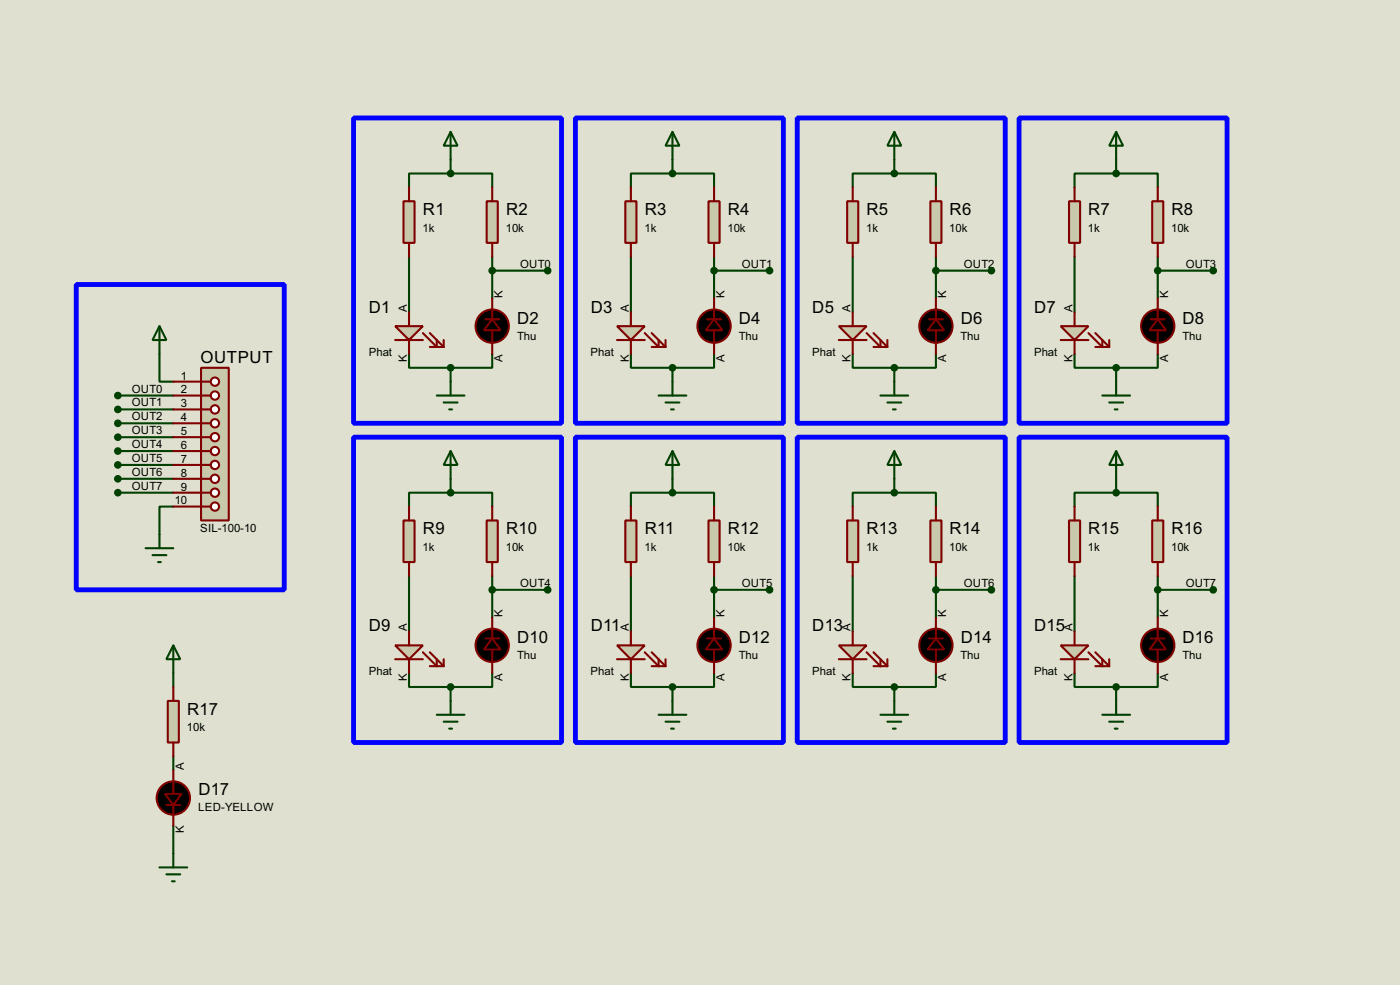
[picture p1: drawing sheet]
<svg xmlns="http://www.w3.org/2000/svg" width="256mm" height="180mm" viewBox="0 0 256 180" stroke-linecap="round" stroke-linejoin="round" font-family="sans-serif">
<path d="M0 0h256.5v180.3h-256.5z" fill="#e0e0d0"/>
<g fill="none" stroke="#004000" stroke-width=".38">
<path d="M82.5 31.7h-7.6v2.6M82.5 31.7h7.7v2.6M82.5 29.2v2.5M123.2 31.7h-7.6v2.6M123.2 31.7h7.6v2.6M123.2 29.2v2.5M163.8 31.7h-7.6v2.6M163.8 31.7h7.6v2.6M163.8 29.2v2.5M204.5 31.7h-7.7v2.6M204.5 31.7h7.6v2.6M204.5 29.2v2.5"/>
<path d="M74.9 47v10.1M90.2 47v7.6M90.2 49.5h10.1M115.6 47v10.1M130.8 49.5h10.2M130.8 47v7.6M156.2 47v10.1M171.4 49.5h10.2M171.4 47v7.6M196.8 47v10.1M212.1 49.5h10.1M212.1 47v7.6"/>
<path d="M21.6 72.4h10.1M21.6 77.5h10.1M21.6 74.9h10.1M29.2 64.8v5h2.5M74.9 64.8v2.5h7.6M82.5 67.3v2.5M90.2 64.8v2.5h-7.7M115.6 64.8v2.5h7.6M123.2 67.3v2.5M130.8 64.8v2.5h-7.6M156.2 64.8v2.5h7.6M163.8 67.3v2.5"/>
<path d="M171.4 64.8v2.5h-7.6M196.8 64.8v2.5h7.7M204.5 67.3v2.5M212.1 64.8v2.5h-7.6M21.6 90.2h10.1M21.6 87.6h10.1M21.6 85.1h10.1M21.6 80h10.1M21.6 82.5h10.1M31.7 92.7h-2.5v5.1M82.5 90.2h-7.6v2.5M82.5 90.2h7.7v2.5"/>
<path d="M82.5 87.6v2.6M123.2 90.2h-7.6v2.5M123.2 90.2h7.6v2.5M123.2 87.6v2.6M163.8 90.2h-7.6v2.5M163.8 90.2h7.6v2.5M163.8 87.6v2.6M204.5 90.2h-7.7v2.5M204.5 90.2h7.6v2.5M204.5 87.6v2.6M74.9 105.4v10.2M90.2 105.4v7.6"/>
<path d="M90.2 107.9h10.1M115.6 105.4v10.2M130.8 105.4v7.6M130.8 107.9h10.2M156.2 105.4v10.2M171.4 105.4v7.6M171.4 107.9h10.2M196.8 105.4v10.2M212.1 105.4v7.6M212.1 107.9h10.1M31.7 123.2v2.5M31.7 138.4v2.6"/>
<path d="M74.9 123.2v2.5h7.6M82.5 125.7v2.6M90.2 123.2v2.5h-7.7M115.6 123.2v2.5h7.6M123.2 125.7v2.6M130.8 123.2v2.5h-7.6M156.2 123.2v2.5h7.6M163.8 125.7v2.6M171.4 123.2v2.5h-7.6M196.8 123.2v2.5h7.7M204.5 125.7v2.6M212.1 123.2v2.5h-7.6"/>
<path d="M31.7 151.1v5.1"/>
</g>
<path d="M73.9 36.8h2v7.6h-2z" fill="#c8c8aa" stroke="#800000" stroke-width=".38"/>
<path d="M74.9 34.3v2.5M74.9 44.4v2.6" fill="none" stroke="#800000" stroke-width=".38"/>
<path d="M72.4 59.7h5.1l-2.6 2.5z" fill="#c8c8aa" stroke="#800000" stroke-width=".38"/>
<path d="M74.9 57.1v2.6M88.9 58.4h2.5M90.2 54.6v3.8M72.4 62.2h5.1M74.9 62.2v2.6M77.5 61l2.5 2.5v-1.3M78.7 61l2.6 2.5M78.7 63.5h2.6M81.3 62.2v1.3M90.2 60.5v4.3" fill="none" stroke="#800000" stroke-width=".38"/>
<g fill="#000" stroke="#800000" stroke-width=".38">
<path d="M90.2 58.4l1.5 2.1h-3.1z"/>
<circle cx="90.2" cy="59.7" r="3"/>
</g>
<path d="M89.2 36.8h2v7.6h-2z" fill="#c8c8aa" stroke="#800000" stroke-width=".38"/>
<path d="M90.2 34.3v2.5M90.2 44.4v2.6" fill="none" stroke="#800000" stroke-width=".38"/>
<path d="M82.5 24.1l1.3 2.6h-2.5zM82.5 24.1v5.1M80 72.4h5.1M81.3 73.7h2.5M82.3 74.9h.5M82.5 69.8v2.6" fill="none" stroke="#004000" stroke-width=".38"/>
<g fill="#004000" stroke="#004000" stroke-width=".38">
<circle cx="82.5" cy="67.3" r=".51"/>
<circle cx="82.5" cy="31.7" r=".51"/>
<circle cx="90.2" cy="49.5" r=".51"/>
<circle cx="100.3" cy="49.5" r=".51"/>
</g>
<path d="M64.8 21.6h38.1v55.9h-38.1z" fill="none" stroke="#00f" stroke-width=".89"/>
<path d="M114.6 36.8h2v7.6h-2z" fill="#c8c8aa" stroke="#800000" stroke-width=".38"/>
<path d="M115.6 34.3v2.5M115.6 44.4v2.6" fill="none" stroke="#800000" stroke-width=".38"/>
<path d="M113 59.7h5.1l-2.5 2.5z" fill="#c8c8aa" stroke="#800000" stroke-width=".38"/>
<path d="M115.6 57.1v2.6M129.5 58.4h2.6M130.8 54.6v3.8M113 62.2h5.1M115.6 62.2v2.6M118.1 61l2.5 2.5v-1.3M119.4 61l2.5 2.5M119.4 63.5h2.5M121.9 62.2v1.3M130.8 60.5v4.3" fill="none" stroke="#800000" stroke-width=".38"/>
<g fill="#000" stroke="#800000" stroke-width=".38">
<path d="M130.8 58.4l1.5 2.1h-3z"/>
<circle cx="130.8" cy="59.7" r="3"/>
</g>
<path d="M129.8 36.8h2v7.6h-2z" fill="#c8c8aa" stroke="#800000" stroke-width=".38"/>
<path d="M130.8 34.3v2.5M130.8 44.4v2.6" fill="none" stroke="#800000" stroke-width=".38"/>
<path d="M123.2 24.1l1.3 2.6h-2.6zM123.2 24.1v5.1M120.6 72.4h5.1M121.9 73.7h2.6M122.9 74.9h.5M123.2 69.8v2.6" fill="none" stroke="#004000" stroke-width=".38"/>
<g fill="#004000" stroke="#004000" stroke-width=".38">
<circle cx="123.2" cy="67.3" r=".51"/>
<circle cx="123.2" cy="31.7" r=".51"/>
<circle cx="130.8" cy="49.5" r=".51"/>
<circle cx="141" cy="49.5" r=".51"/>
</g>
<path d="M105.4 21.6h38.1v55.9h-38.1z" fill="none" stroke="#00f" stroke-width=".89"/>
<path d="M155.2 36.8h2v7.6h-2z" fill="#c8c8aa" stroke="#800000" stroke-width=".38"/>
<path d="M156.2 34.3v2.5M156.2 44.4v2.6" fill="none" stroke="#800000" stroke-width=".38"/>
<path d="M153.7 59.7h5l-2.5 2.5z" fill="#c8c8aa" stroke="#800000" stroke-width=".38"/>
<path d="M156.2 57.1v2.6M170.2 58.4h2.5M171.4 54.6v3.8M153.7 62.2h5M156.2 62.2v2.6M158.7 61l2.6 2.5v-1.3M160 61l2.6 2.5M160 63.5h2.6M162.6 62.2v1.3M171.4 60.5v4.3" fill="none" stroke="#800000" stroke-width=".38"/>
<g fill="#000" stroke="#800000" stroke-width=".38">
<path d="M171.4 58.4l1.6 2.1h-3.1z"/>
<circle cx="171.4" cy="59.7" r="3"/>
</g>
<path d="M170.4 36.8h2.1v7.6h-2.1z" fill="#c8c8aa" stroke="#800000" stroke-width=".38"/>
<path d="M171.4 34.3v2.5M171.4 44.4v2.6" fill="none" stroke="#800000" stroke-width=".38"/>
<path d="M163.8 24.1l1.3 2.6h-2.5zM163.8 24.1v5.1M161.3 72.4h5.1M162.6 73.7h2.5M163.6 74.9h.5M163.8 69.8v2.6" fill="none" stroke="#004000" stroke-width=".38"/>
<g fill="#004000" stroke="#004000" stroke-width=".38">
<circle cx="163.8" cy="67.3" r=".51"/>
<circle cx="163.8" cy="31.7" r=".51"/>
<circle cx="171.4" cy="49.5" r=".51"/>
<circle cx="181.6" cy="49.5" r=".51"/>
</g>
<path d="M146 21.6h38.1v55.9h-38.1z" fill="none" stroke="#00f" stroke-width=".89"/>
<path d="M195.8 36.8h2.1v7.6h-2.1z" fill="#c8c8aa" stroke="#800000" stroke-width=".38"/>
<path d="M196.8 34.3v2.5M196.8 44.4v2.6" fill="none" stroke="#800000" stroke-width=".38"/>
<path d="M194.3 59.7h5.1l-2.6 2.5z" fill="#c8c8aa" stroke="#800000" stroke-width=".38"/>
<path d="M196.8 57.1v2.6M210.8 58.4h2.6M212.1 54.6v3.8M194.3 62.2h5.1M196.8 62.2v2.6M199.4 61l2.5 2.5v-1.3M200.7 61l2.5 2.5M200.7 63.5h2.5M203.2 62.2v1.3M212.1 60.5v4.3" fill="none" stroke="#800000" stroke-width=".38"/>
<g fill="#000" stroke="#800000" stroke-width=".38">
<path d="M212.1 58.4l1.5 2.1h-3z"/>
<circle cx="212.1" cy="59.7" r="3"/>
</g>
<path d="M211.1 36.8h2v7.6h-2z" fill="#c8c8aa" stroke="#800000" stroke-width=".38"/>
<path d="M212.1 34.3v2.5M212.1 44.4v2.6" fill="none" stroke="#800000" stroke-width=".38"/>
<path d="M204.5 24.1l1.2 2.6h-2.5zM204.5 24.1v5.1M201.9 72.4h5.1M203.2 73.7h2.5M204.2 74.9h.5M204.5 69.8v2.6" fill="none" stroke="#004000" stroke-width=".38"/>
<g fill="#004000" stroke="#004000" stroke-width=".38">
<circle cx="204.5" cy="67.3" r=".51"/>
<circle cx="204.5" cy="31.7" r=".51"/>
<circle cx="212.1" cy="49.5" r=".51"/>
<circle cx="222.2" cy="49.5" r=".51"/>
</g>
<path d="M186.7 21.6h38.1v55.9h-38.1z" fill="none" stroke="#00f" stroke-width=".89"/>
<path d="M73.9 95.2h2v7.7h-2z" fill="#c8c8aa" stroke="#800000" stroke-width=".38"/>
<path d="M74.9 92.7v2.5M74.9 102.9v2.5" fill="none" stroke="#800000" stroke-width=".38"/>
<path d="M72.4 118.1h5.1l-2.6 2.5z" fill="#c8c8aa" stroke="#800000" stroke-width=".38"/>
<path d="M74.9 115.6v2.5M77.5 119.4l2.5 2.5v-1.3M78.7 119.4l2.6 2.5M88.9 116.8h2.5M90.2 113v3.8M90.2 118.9v4.3M72.4 120.6h5.1M74.9 120.6v2.6M78.7 121.9h2.6M81.3 120.6v1.3" fill="none" stroke="#800000" stroke-width=".38"/>
<g fill="#000" stroke="#800000" stroke-width=".38">
<path d="M90.2 116.8l1.5 2.1h-3.1z"/>
<circle cx="90.2" cy="118.1" r="3"/>
</g>
<path d="M89.2 95.2h2v7.7h-2z" fill="#c8c8aa" stroke="#800000" stroke-width=".38"/>
<path d="M90.2 92.7v2.5M90.2 102.9v2.5" fill="none" stroke="#800000" stroke-width=".38"/>
<path d="M82.5 82.5l1.3 2.6h-2.5zM82.5 82.5v5.1M80 130.8h5.1M81.3 132.1h2.5M82.3 133.3h.5M82.5 128.3v2.5" fill="none" stroke="#004000" stroke-width=".38"/>
<g fill="#004000" stroke="#004000" stroke-width=".38">
<circle cx="82.5" cy="125.7" r=".51"/>
<circle cx="82.5" cy="90.2" r=".51"/>
<circle cx="90.2" cy="107.9" r=".51"/>
<circle cx="100.3" cy="107.9" r=".51"/>
</g>
<path d="M64.8 80h38.1v55.9h-38.1z" fill="none" stroke="#00f" stroke-width=".89"/>
<path d="M114.6 95.2h2v7.7h-2z" fill="#c8c8aa" stroke="#800000" stroke-width=".38"/>
<path d="M115.6 92.7v2.5M115.6 102.9v2.5" fill="none" stroke="#800000" stroke-width=".38"/>
<path d="M113 118.1h5.1l-2.5 2.5z" fill="#c8c8aa" stroke="#800000" stroke-width=".38"/>
<path d="M115.6 115.6v2.5M118.1 119.4l2.5 2.5v-1.3M119.4 119.4l2.5 2.5M129.5 116.8h2.6M130.8 113v3.8M130.8 118.9v4.3M113 120.6h5.1M115.6 120.6v2.6M119.4 121.9h2.5M121.9 120.6v1.3" fill="none" stroke="#800000" stroke-width=".38"/>
<g fill="#000" stroke="#800000" stroke-width=".38">
<path d="M130.8 116.8l1.5 2.1h-3z"/>
<circle cx="130.8" cy="118.1" r="3"/>
</g>
<path d="M129.8 95.2h2v7.7h-2z" fill="#c8c8aa" stroke="#800000" stroke-width=".38"/>
<path d="M130.8 92.7v2.5M130.8 102.9v2.5" fill="none" stroke="#800000" stroke-width=".38"/>
<path d="M123.2 82.5l1.3 2.6h-2.6zM123.2 82.5v5.1M120.6 130.8h5.1M121.9 132.1h2.6M122.9 133.3h.5M123.2 128.3v2.5" fill="none" stroke="#004000" stroke-width=".38"/>
<g fill="#004000" stroke="#004000" stroke-width=".38">
<circle cx="123.2" cy="125.7" r=".51"/>
<circle cx="123.2" cy="90.2" r=".51"/>
<circle cx="130.8" cy="107.9" r=".51"/>
<circle cx="141" cy="107.9" r=".51"/>
</g>
<path d="M105.4 80h38.1v55.9h-38.1z" fill="none" stroke="#00f" stroke-width=".89"/>
<path d="M155.2 95.2h2v7.7h-2z" fill="#c8c8aa" stroke="#800000" stroke-width=".38"/>
<path d="M156.2 92.7v2.5M156.2 102.9v2.5" fill="none" stroke="#800000" stroke-width=".38"/>
<path d="M153.7 118.1h5l-2.5 2.5z" fill="#c8c8aa" stroke="#800000" stroke-width=".38"/>
<path d="M156.2 115.6v2.5M158.7 119.4l2.6 2.5v-1.3M160 119.4l2.6 2.5M170.2 116.8h2.5M171.4 113v3.8M171.4 118.9v4.3M153.7 120.6h5M156.2 120.6v2.6M160 121.9h2.6M162.6 120.6v1.3" fill="none" stroke="#800000" stroke-width=".38"/>
<g fill="#000" stroke="#800000" stroke-width=".38">
<path d="M171.4 116.8l1.6 2.1h-3.1z"/>
<circle cx="171.4" cy="118.1" r="3"/>
</g>
<path d="M170.4 95.2h2.1v7.7h-2.1z" fill="#c8c8aa" stroke="#800000" stroke-width=".38"/>
<path d="M171.4 92.7v2.5M171.4 102.9v2.5" fill="none" stroke="#800000" stroke-width=".38"/>
<path d="M163.8 82.5l1.3 2.6h-2.5zM163.8 82.5v5.1M161.3 130.8h5.1M162.6 132.1h2.5M163.6 133.3h.5M163.8 128.3v2.5" fill="none" stroke="#004000" stroke-width=".38"/>
<g fill="#004000" stroke="#004000" stroke-width=".38">
<circle cx="163.8" cy="125.7" r=".51"/>
<circle cx="163.8" cy="90.2" r=".51"/>
<circle cx="171.4" cy="107.9" r=".51"/>
<circle cx="181.6" cy="107.9" r=".51"/>
</g>
<path d="M146 80h38.1v55.9h-38.1z" fill="none" stroke="#00f" stroke-width=".89"/>
<path d="M195.8 95.2h2.1v7.7h-2.1z" fill="#c8c8aa" stroke="#800000" stroke-width=".38"/>
<path d="M196.8 92.7v2.5M196.8 102.9v2.5" fill="none" stroke="#800000" stroke-width=".38"/>
<path d="M194.3 118.1h5.1l-2.6 2.5z" fill="#c8c8aa" stroke="#800000" stroke-width=".38"/>
<path d="M196.8 115.6v2.5M199.4 119.4l2.5 2.5v-1.3M200.7 119.4l2.5 2.5M210.8 116.8h2.6M212.1 113v3.8M212.1 118.9v4.3M194.3 120.6h5.1M196.8 120.6v2.6M200.7 121.9h2.5M203.2 120.6v1.3" fill="none" stroke="#800000" stroke-width=".38"/>
<g fill="#000" stroke="#800000" stroke-width=".38">
<path d="M212.1 116.8l1.5 2.1h-3z"/>
<circle cx="212.1" cy="118.1" r="3"/>
</g>
<path d="M211.1 95.2h2v7.7h-2z" fill="#c8c8aa" stroke="#800000" stroke-width=".38"/>
<path d="M212.1 92.7v2.5M212.1 102.9v2.5" fill="none" stroke="#800000" stroke-width=".38"/>
<path d="M204.5 82.5l1.2 2.6h-2.5zM204.5 82.5v5.1M201.9 130.8h5.1M203.2 132.1h2.5M204.2 133.3h.5M204.5 128.3v2.5" fill="none" stroke="#004000" stroke-width=".38"/>
<g fill="#004000" stroke="#004000" stroke-width=".38">
<circle cx="204.5" cy="125.7" r=".51"/>
<circle cx="204.5" cy="90.2" r=".51"/>
<circle cx="212.1" cy="107.9" r=".51"/>
<circle cx="222.2" cy="107.9" r=".51"/>
</g>
<path d="M186.7 80h38.1v55.9h-38.1z" fill="none" stroke="#00f" stroke-width=".89"/>
<path d="M36.8 67.3h5.1v27.9h-5.1z" fill="#c8c8aa" stroke="#800000" stroke-width=".38"/>
<path d="M36.8 69.8h1.8" fill="none" stroke="#800000" stroke-width=".38"/>
<circle cx="39.4" cy="72.4" r=".76" fill="#feffff" stroke="#800000" stroke-width=".38"/>
<path d="M36.8 72.4h1.8" fill="none" stroke="#800000" stroke-width=".38"/>
<circle cx="39.4" cy="74.9" r=".76" fill="#feffff" stroke="#800000" stroke-width=".38"/>
<path d="M36.8 74.9h1.8" fill="none" stroke="#800000" stroke-width=".38"/>
<circle cx="39.4" cy="77.5" r=".76" fill="#feffff" stroke="#800000" stroke-width=".38"/>
<path d="M36.8 77.5h1.8" fill="none" stroke="#800000" stroke-width=".38"/>
<circle cx="39.4" cy="80" r=".76" fill="#feffff" stroke="#800000" stroke-width=".38"/>
<path d="M36.8 80h1.8" fill="none" stroke="#800000" stroke-width=".38"/>
<circle cx="39.4" cy="82.6" r=".76" fill="#feffff" stroke="#800000" stroke-width=".38"/>
<path d="M36.8 82.5h1.8" fill="none" stroke="#800000" stroke-width=".38"/>
<circle cx="39.4" cy="85.1" r=".76" fill="#feffff" stroke="#800000" stroke-width=".38"/>
<path d="M36.8 85.1h1.8" fill="none" stroke="#800000" stroke-width=".38"/>
<circle cx="39.4" cy="87.6" r=".76" fill="#feffff" stroke="#800000" stroke-width=".38"/>
<path d="M36.8 87.6h1.8" fill="none" stroke="#800000" stroke-width=".38"/>
<circle cx="39.4" cy="90.2" r=".76" fill="#feffff" stroke="#800000" stroke-width=".38"/>
<path d="M36.8 90.2h1.8" fill="none" stroke="#800000" stroke-width=".38"/>
<circle cx="39.4" cy="92.7" r=".76" fill="#feffff" stroke="#800000" stroke-width=".38"/>
<path d="M36.8 92.7h1.8" fill="none" stroke="#800000" stroke-width=".38"/>
<circle cx="39.4" cy="69.9" r=".76" fill="#feffff" stroke="#800000" stroke-width=".38"/>
<g fill="none" stroke="#800000" stroke-width=".38">
<path d="M31.7 69.8h5.1M31.7 72.4h5.1M31.7 74.9h5.1M31.7 77.5h5.1M31.7 80h5.1M31.7 82.5h5.1M31.7 85.1h5.1M31.7 87.6h5.1M31.7 90.2h5.1M31.7 92.7h5.1M30.5 147.3h2.5M31.7 141v4.3"/>
<path d="M31.7 147.3v3.8"/>
</g>
<path d="M29.2 59.7l1.3 2.5h-2.6zM29.2 59.7v5.1M29.2 97.8v2.5M26.7 100.3h5M27.9 101.6h2.6M29 102.9h.5M31.7 118.1l1.3 2.5h-2.5zM31.7 118.1v5.1M29.2 158.7h5.1M31.7 156.2v2.5M30.5 160h2.5M31.5 161.3h.5" fill="none" stroke="#004000" stroke-width=".38"/>
<g fill="#004000" stroke="#004000" stroke-width=".38">
<circle cx="21.6" cy="72.4" r=".51"/>
<circle cx="21.6" cy="90.2" r=".51"/>
<circle cx="21.6" cy="87.6" r=".51"/>
<circle cx="21.6" cy="85.1" r=".51"/>
<circle cx="21.6" cy="80" r=".51"/>
<circle cx="21.6" cy="82.5" r=".51"/>
<circle cx="21.6" cy="77.5" r=".51"/>
<circle cx="21.6" cy="74.9" r=".51"/>
</g>
<path d="M14 52.1h38.1v55.8h-38.1z" fill="none" stroke="#00f" stroke-width=".89"/>
<g fill="#000" stroke="#800000" stroke-width=".38">
<path d="M30.2 145.3h3.1l-1.6 2z"/>
<circle cx="31.7" cy="146.1" r="3"/>
</g>
<path d="M30.7 128.3h2.1v7.6h-2.1z" fill="#c8c8aa" stroke="#800000" stroke-width=".38"/>
<path d="M31.7 125.7v2.6M31.7 135.9v2.5" fill="none" stroke="#800000" stroke-width=".38"/>
<g font-size="3.4">
<text x="77.5" y="39.4">R1</text>
<text x="92.7" y="39.4">R2</text>
<text x="118.1" y="39.4">R3</text>
<text x="133.3" y="39.4">R4</text>
<text x="158.7" y="39.4">R5</text>
<text x="174" y="39.4">R6</text>
<text x="199.4" y="39.4">R7</text>
<text x="214.6" y="39.4">R8</text>
<text x="67.6" y="57.2">D1</text>
<text x="94.8" y="59.2">D2</text>
<text x="108.2" y="57.2">D3</text>
<text x="135.4" y="59.2">D4</text>
<text x="148.8" y="57.2">D5</text>
<text x="176" y="59.2">D6</text>
<text x="189.5" y="57.2">D7</text>
<text x="216.6" y="59.2">D8</text>
<text x="36.7" y="66.5">OUTPUT</text>
<text x="77.5" y="97.8">R9</text>
<text x="92.7" y="97.8">R10</text>
<text x="118.1" y="97.8">R11</text>
<text x="133.3" y="97.8">R12</text>
<text x="158.7" y="97.8">R13</text>
<text x="174" y="97.8">R14</text>
<text x="199.4" y="97.8">R15</text>
<text x="214.6" y="97.8">R16</text>
<text x="67.6" y="115.6">D9</text>
<text x="94.8" y="117.6">D10</text>
<text x="108.2" y="115.6">D11</text>
<text x="135.4" y="117.6">D12</text>
<text x="148.8" y="115.6">D13</text>
<text x="176" y="117.6">D14</text>
<text x="189.5" y="115.6">D15</text>
<text x="216.6" y="117.6">D16</text>
<text x="34.3" y="130.8">R17</text>
<text x="36.3" y="145.5">D17</text>
</g>
<g font-size="2.3">
<text x="77.4" y="42.4">1k</text>
<text x="92.7" y="42.4">10k</text>
<text x="118.1" y="42.4">1k</text>
<text x="133.3" y="42.4">10k</text>
<text x="158.7" y="42.4">1k</text>
<text x="173.9" y="42.4">10k</text>
<text x="199.3" y="42.4">1k</text>
<text x="214.5" y="42.4">10k</text>
<text x="95.3" y="49">OUT0</text>
<text x="135.9" y="49">OUT1</text>
<text x="176.6" y="49">OUT2</text>
<text x="217.2" y="49">OUT3</text>
<text x="74.5" y="57.1" transform="rotate(-90 74.5 57.1)">A</text>
<text x="92.1" y="54.6" transform="rotate(-90 92.1 54.6)">K</text>
<text x="115.2" y="57.1" transform="rotate(-90 115.2 57.1)">A</text>
<text x="132.7" y="54.6" transform="rotate(-90 132.7 54.6)">K</text>
<text x="155.8" y="57.1" transform="rotate(-90 155.8 57.1)">A</text>
<text x="173.4" y="54.6" transform="rotate(-90 173.4 54.6)">K</text>
<text x="196.5" y="57.1" transform="rotate(-90 196.5 57.1)">A</text>
<text x="214" y="54.6" transform="rotate(-90 214 54.6)">K</text>
<text x="67.6" y="65.2">Phat</text>
<text x="94.7" y="62.2">Thu</text>
<text x="108.2" y="65.2">Phat</text>
<text x="135.3" y="62.2">Thu</text>
<text x="148.8" y="65.2">Phat</text>
<text x="176" y="62.2">Thu</text>
<text x="189.4" y="65.2">Phat</text>
<text x="216.6" y="62.2">Thu</text>
<text x="24.2" y="71.8">OUT0</text>
<text x="33.1" y="69.5">1</text>
<text x="74.5" y="66.2" transform="rotate(-90 74.5 66.2)">K</text>
<text x="92.1" y="66.2" transform="rotate(-90 92.1 66.2)">A</text>
<text x="115.2" y="66.2" transform="rotate(-90 115.2 66.2)">K</text>
<text x="132.7" y="66.2" transform="rotate(-90 132.7 66.2)">A</text>
<text x="155.8" y="66.2" transform="rotate(-90 155.8 66.2)">K</text>
<text x="173.4" y="66.2" transform="rotate(-90 173.4 66.2)">A</text>
<text x="196.5" y="66.2" transform="rotate(-90 196.5 66.2)">K</text>
<text x="214" y="66.2" transform="rotate(-90 214 66.2)">A</text>
<text x="24.2" y="76.9">OUT2</text>
<text x="24.2" y="74.4">OUT1</text>
<text x="33.1" y="72">2</text>
<text x="33.1" y="74.5">3</text>
<text x="33.1" y="77.1">4</text>
<text x="24.2" y="79.5">OUT3</text>
<text x="24.2" y="82">OUT4</text>
<text x="33.1" y="79.6">5</text>
<text x="33.1" y="82.2">6</text>
<text x="24.2" y="89.6">OUT7</text>
<text x="24.2" y="87.1">OUT6</text>
<text x="24.2" y="84.5">OUT5</text>
<text x="33.1" y="84.7">7</text>
<text x="33.1" y="87.2">8</text>
<text x="33.1" y="89.8">9</text>
<text x="32" y="92.3">10</text>
<text x="36.7" y="97.3">SIL-100-10</text>
<text x="77.4" y="100.8">1k</text>
<text x="92.7" y="100.8">10k</text>
<text x="118.1" y="100.8">1k</text>
<text x="133.3" y="100.8">10k</text>
<text x="158.7" y="100.8">1k</text>
<text x="173.9" y="100.8">10k</text>
<text x="199.3" y="100.8">1k</text>
<text x="214.5" y="100.8">10k</text>
<text x="95.3" y="107.4">OUT4</text>
<text x="135.9" y="107.4">OUT5</text>
<text x="176.6" y="107.4">OUT6</text>
<text x="217.2" y="107.4">OUT7</text>
<text x="92.1" y="113" transform="rotate(-90 92.1 113)">K</text>
<text x="132.7" y="113" transform="rotate(-90 132.7 113)">K</text>
<text x="173.4" y="113" transform="rotate(-90 173.4 113)">K</text>
<text x="214" y="113" transform="rotate(-90 214 113)">K</text>
<text x="74.5" y="115.5" transform="rotate(-90 74.5 115.5)">A</text>
<text x="115.2" y="115.5" transform="rotate(-90 115.2 115.5)">A</text>
<text x="155.8" y="115.5" transform="rotate(-90 155.8 115.5)">A</text>
<text x="196.5" y="115.5" transform="rotate(-90 196.5 115.5)">A</text>
<text x="67.6" y="123.6">Phat</text>
<text x="74.5" y="124.6" transform="rotate(-90 74.5 124.6)">K</text>
<text x="92.1" y="124.6" transform="rotate(-90 92.1 124.6)">A</text>
<text x="94.7" y="120.6">Thu</text>
<text x="108.2" y="123.6">Phat</text>
<text x="115.2" y="124.6" transform="rotate(-90 115.2 124.6)">K</text>
<text x="132.7" y="124.6" transform="rotate(-90 132.7 124.6)">A</text>
<text x="135.3" y="120.6">Thu</text>
<text x="148.8" y="123.6">Phat</text>
<text x="155.8" y="124.6" transform="rotate(-90 155.8 124.6)">K</text>
<text x="173.4" y="124.6" transform="rotate(-90 173.4 124.6)">A</text>
<text x="176" y="120.6">Thu</text>
<text x="189.4" y="123.6">Phat</text>
<text x="196.5" y="124.6" transform="rotate(-90 196.5 124.6)">K</text>
<text x="214" y="124.6" transform="rotate(-90 214 124.6)">A</text>
<text x="216.6" y="120.6">Thu</text>
<text x="34.2" y="133.8">10k</text>
<text x="33.7" y="140.9" transform="rotate(-90 33.7 140.9)">A</text>
<text x="36.3" y="148.5">LED-YELLOW</text>
<text x="33.7" y="152.5" transform="rotate(-90 33.7 152.5)">K</text>
</g>
</svg>
